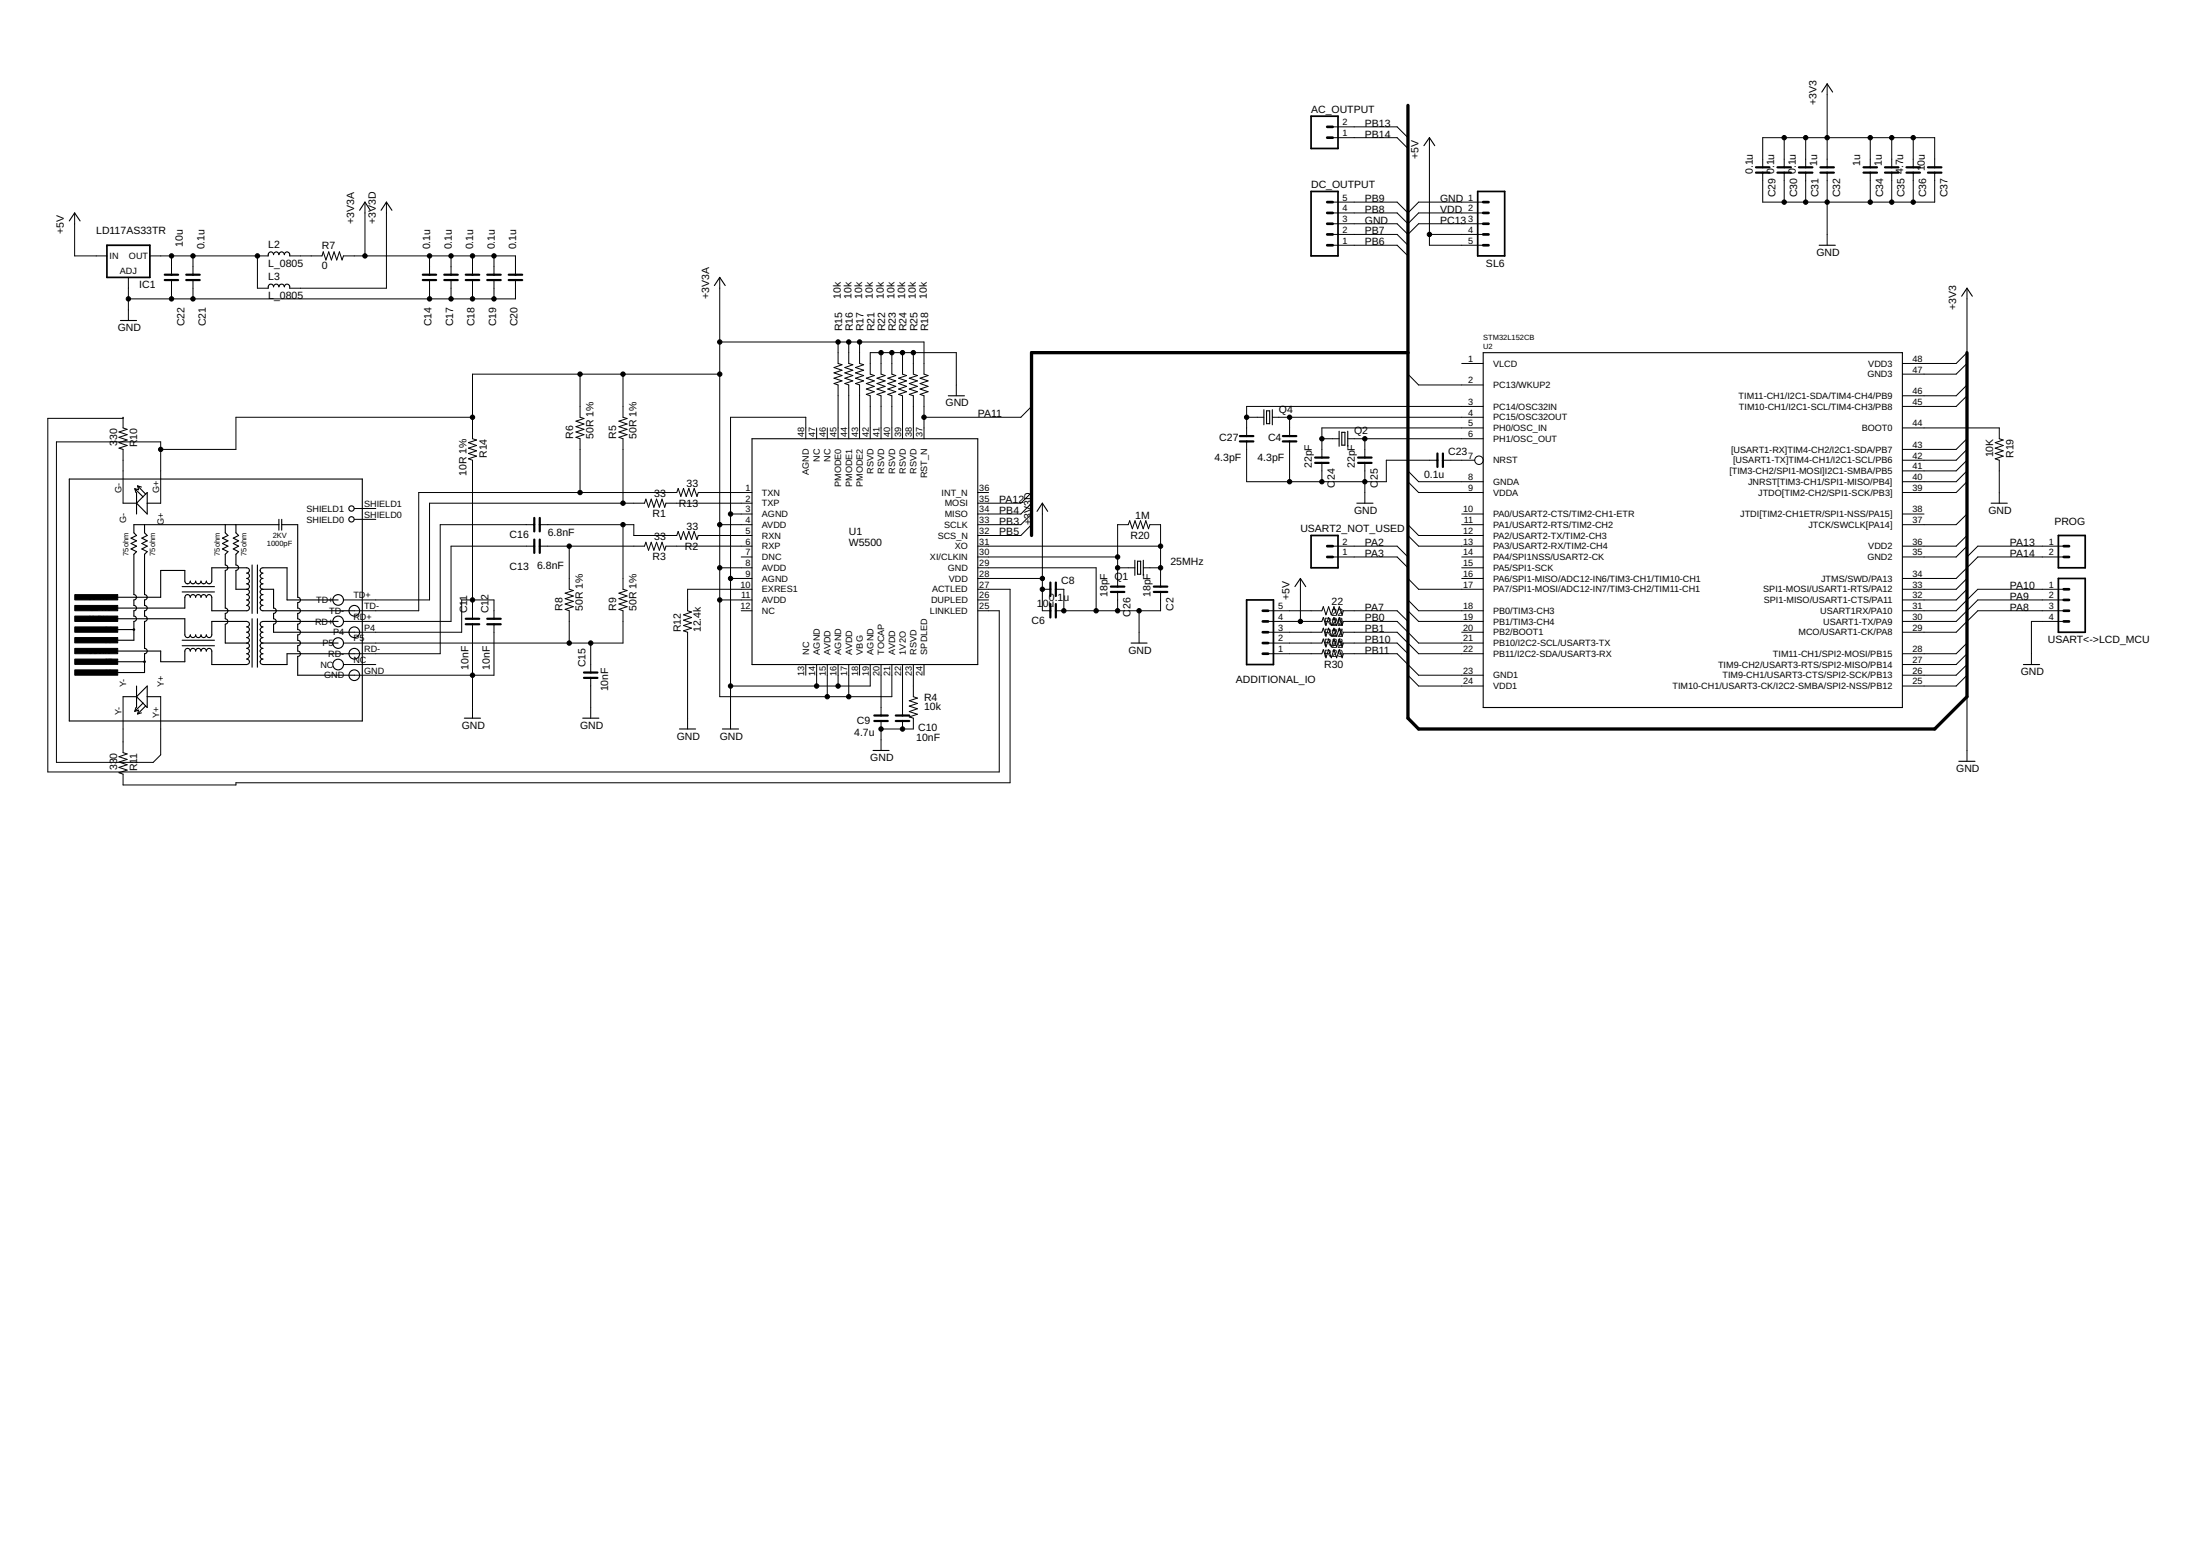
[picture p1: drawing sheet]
<svg xmlns="http://www.w3.org/2000/svg" width="297mm" height="210mm" viewBox="0 0 297 210" stroke-linecap="round" stroke-linejoin="round" font-family="sans-serif">
<g fill="none" stroke="#000" stroke-width=".14">
<path d="M179.9 18.6h8.7l1.5 1.4M179.9 17.1h8.7l1.5 1.5M193 18.6v14.5h7.3M240.9 18.6v4M243.8 18.6v4M246.7 11.3v11.3M252.5 18.6v4M255.4 18.6v4M258.3 18.6v4M10.1 28.7v5.8h4.3M17.3 37.4v5.9M20.2 34.5h16"/>
<path d="M23.2 34.5v2.6M23.2 37.8v2.5M26.1 34.5v2.6M26.1 37.8v2.5M34.8 34.5v4.4h1.4M39.1 34.5h4.4l.1-.5 .4 1.1 .4-1.1 .3 1.1 .4-1.1 .4 1.1 .3-1.1 .4 1.1 .2-.6h23.2v2.6M49.3 27.3v7.2M52.2 27.3v11.6h-13.1M58 34.5v2.6M58 37.8v2.5M60.9 34.5v2.6M60.9 37.8v2.5"/>
<path d="M63.8 34.5v2.6M63.8 37.8v2.5M66.7 34.5v2.6M66.7 37.8v2.5M69.6 37.8v2.5h-52.3M97.2 37.4v56.6h23.2v-4.3M179.9 33.1h8.7l1.5 1.4M179.9 31.6h8.7l1.5 1.5M179.9 30.2h8.7l1.5 1.4 1.4-1.4h8.8M179.9 28.7h8.7l1.5 1.5 1.4-1.5h8.8M179.9 27.3h8.7l1.5 1.4 1.4-1.4h8.8M193 31.6h7.3"/>
<path d="M238 22.6v-4h23.2v4M238 23.3v4h23.2v-4M240.9 23.3v4M243.8 23.3v4M246.7 23.3v9.8M252.5 23.3v4M255.4 23.3v4M258.3 23.3v4M265.6 38.9v8.7l-1.5 1.5h-7.2M16.6 56.5h-10.1v47.7h128.4v-21.8h-2.9M16.6 56.3v1.5l.6 .2-1.1 .3 1.1 .4-1.1 .3 1.1 .4-1.1 .4 1.1 .3-1.1 .4 .5 .2v7.2M63.8 56.3h-31.9v4.4h-10.2"/>
<path d="M78.3 50.5v5.8l.5 .2-1 .4 1 .3-1 .4 1 .4-1 .3 1 .4-1 .3 .5 .2v7.3M84.1 50.5v5.8l.6 .2-1.1 .4 1.1 .3-1.1 .4 1.1 .4-1.1 .3 1.1 .4-1.1 .3 .5 .2v8.7M97.2 46.2h27.6v4.3l.5 .2-1.1 .4 1.1 .3-1.1 .4 1.1 .4-1.1 .3 1.1 .4-1.1 .3 .6 .2v5.8M97.2 50.5h-33.4v8.7l.5 .2-1.1 .4 1.1 .3-1.1 .4 1.1 .4-1.1 .3 1.1 .4-1.1 .3 .6 .2v21.4M108.8 59.2v-2.9h-10.2v42.1M110.3 57.8v1.4M111.7 57.8v1.4M113.2 46.2v2.9l.5 .1-1.1 .4 1.1 .4-1.1 .3 1.1 .4-1.1 .4 1.1 .3-1.1 .4 .6 .2v7.2M114.6 46.2v2.9l.5 .1-1 .4 1 .4-1 .3 1 .4-1 .4 1 .3-1 .4 .5 .2v7.2M116.1 46.2v2.9l.5 .1-1.1 .4 1.1 .4-1.1 .3 1.1 .4-1.1 .4 1.1 .3-1.1 .4 .6 .2v7.2M119 47.6v2.9l.5 .2-1.1 .4 1.1 .3-1.1 .4 1.1 .4-1.1 .3 1.1 .4-1.1 .3 .6 .2v5.8M120.4 47.6v2.9l.5 .2-1 .4 1 .3-1 .4 1 .4-1 .3 1 .4-1 .3 .5 .2v5.8"/>
<path d="M121.9 47.6v2.9l.5 .2-1.1 .4 1.1 .3-1.1 .4 1.1 .4-1.1 .3 1.1 .4-1.1 .3 .6 .2v5.8M123.3 47.6v2.9l.6 .2-1.1 .4 1.1 .3-1.1 .4 1.1 .4-1.1 .3 1.1 .4-1.1 .3 .5 .2v5.8M129.1 53.4v-5.8h-11.6v2.9l.5 .2-1 .4 1 .3-1 .4 1 .4-1 .3 1 .4-1 .3 .5 .2v5.8M139.3 54.9l-1.5 1.4h-13M168.3 59.6v5.4h18.9v-2.9h6.9M168.3 56.3h2.3M171.8 56.3h28.5M174.1 56.3v2.6M174.1 59.6v5.4M178.5 59.2h2.3M182 59.2h18.3M184.3 59.2v2.6"/>
<path d="M190.1 50.5l1.4 1.5h8.8M197.4 49.1h2.9M200.3 57.8h-21.8v4M200.3 54.9h-32v4M256.9 57.8h13v1.4l.6 .2-1.1 .4 1.1 .3-1.1 .4 1.1 .4-1.1 .3 1.1 .4-1.1 .3 .5 .2v5.8M265.6 53.4l-1.5 1.5h-7.2M265.6 52l-1.5 1.4h-7.2M265.6 49.1l-1.5 1.4h-7.2M265.6 59.2l-1.5 1.5h-7.2M21.7 67.9v-8.3h-14.1v43.3h13.1l1-1v-7.9M47.8 70.1h2.9M47.8 68.6h2.9"/>
<path d="M72.1 70.8h-12.7v17.4h-11.6M72.1 73.7h-11.2v10.2h-14.5M72.9 70.8h12.7v1.5h5.8l.2-.6 .3 1.1 .4-1.1 .3 1.1 .4-1.1 .4 1.1 .3-1.1 .4 1.1 .2-.5h7.2M72.9 73.7h14.1l.2-.5 .4 1.1 .3-1.1 .4 1.1 .3-1.1 .4 1.1 .4-1.1 .3 1.1 .2-.6h11.6M76.9 73.7v5.8l.5 .2-1.1 .4 1.1 .4-1.1 .3 1.1 .4-1.1 .3 1.1 .4-1.1 .4 .6 .1v4.4M84.1 70.8v8.7l.6 .2-1.1 .4 1.1 .4-1.1 .3 1.1 .4-1.1 .3 1.1 .4-1.1 .4 .5 .1v4.4h-37.7M97.2 70.8h4.3M97.2 76.6h4.3M98.6 69.4h2.9M98.6 78.1h2.9M100.1 75.2h1.4M101.5 66.5h-7.2l-.2 .5-.4-1.1-.3 1.1-.4-1.1-.4 1.1-.3-1.1-.4 1.1-.3-1.1-.2 .6h-34.9v15.9h-8.7"/>
<path d="M101.5 67.9h-11.6l-.2 .6-.3-1.1-.4 1.1-.4-1.1-.3 1.1-.4-1.1-.3 1.1-.4-1.1-.2 .5h-29v13.1h-11.6M101.5 79.5h-8.7v2.9l.6 .2-1.1 .4 1.1 .4-1.1 .3 1.1 .4-1.1 .3 1.1 .4-1.1 .4 .5 .1v13.1M132 66.5h1.5M132 73.7h24.7M132 75.2h18.9M132 76.6h16v5.8M132 78.1h8.7M132 79.5h4.4v26.2h-104.5v.3h-15.3v-1.5l-.5-.2 1.1-.4-1.1-.3 1.1-.4-1.1-.3 1.1-.4-1.1-.3 1.1-.4-.6-.2v-7.6M139.3 66.5l-1.5 1.4h-5.8M139.3 67.9l-1.5 1.5h-5.8M139.3 69.4l-1.5 1.4h-5.8M139.3 70.8l-1.5 1.5h-5.8"/>
<path d="M140.7 79.5h1.1M140.7 67.9v14.5h1.1M142.6 79.5h1v2.9M150.9 79.2v-8.4h1.4l.2-.5 .4 1.1 .3-1.1 .4 1.1 .4-1.1 .3 1.1 .4-1.1 .4 1.1 .2-.6h1.4v8.4M150.9 76.6h2.3M150.9 79.9v2.5M154.4 76.6h2.3M156.7 79.9v2.5h-14.1M175.6 78.1v5.8M178.5 62.5v2.5M179.9 73.7h8.7l1.5 1.5M179.9 75.2h8.7l1.5 1.4"/>
<path d="M184.3 62.5v5.4M190.1 65l1.4 1.5h8.8M190.1 70.8l1.4 1.5h8.8M190.1 72.3l1.4 1.4h8.8M190.1 78.1l1.4 1.4h8.8M190.1 63.6l1.4 1.4h8.8M194.8 62.1h4.3M197.4 69.4h2.9M197.4 70.8h2.9M197.4 75.2h2.9M197.4 76.6h2.9M197.4 78.1h2.9"/>
<path d="M256.9 69.4h2.9M265.6 65l-1.5 1.5h-7.2M265.6 69.4l-1.5 1.4h-7.2M265.6 72.3l-1.5 1.4h-7.2M265.6 73.7l-1.5 1.5h-7.2M265.6 78.1l-1.5 1.4h-7.2M265.6 79.5l-1.5 1.5h-7.2M265.6 63.6l-1.5 1.4h-7.2M265.6 60.7l-1.5 1.4h-7.2M265.6 62.1l-1.5 1.5h-7.2M278.6 73.7h-11.6l-1.4 1.5M278.6 75.2h-11.6l-2.9 2.9h-7.2"/>
<path d="M278.6 79.5h-11.6l-2.9 2.9h-7.2M46.4 89.7h4.3M63.8 84.3v12.6M66.7 83.5v-2.5h-4.4v4.3h-14.5M66.7 84.3v6.8h-18.9M79.8 86.8v4M79.8 91.5v5.4M97.2 81h4.3M100.1 82.4h1.4M108.8 89.7v1.4M110.3 89.7v2.9M111.7 89.7v4.3"/>
<path d="M113.2 89.7v2.9M114.6 89.7v4.3M116.1 89.7v1.4M117.5 89.7v2.9h-18.9M119 89.7v6.9M119 97.3v4M121.9 89.7v6.9M121.9 97.3v1.1M123.3 89.7v4.3l.6 .2-1.1 .4 1.1 .4-1.1 .3 1.1 .4-1.1 .4 1.1 .3-1.1 .4 .5 .1v1.5h-4.3M124.8 89.7v1.4M132 81h1.5M153.8 82.4v4.4"/>
<path d="M171.2 82.4h7.3l.2-.5 .3 1.1 .4-1.1 .3 1.1 .4-1.1 .4 1.1 .3-1.1 .4 1.1 .2-.6h7.2l1.5 1.5M171.2 88.2h7.3l.2-.5 .3 1.1 .4-1.1 .3 1.1 .4-1.1 .4 1.1 .3-1.1 .4 1.1 .2-.6h7.2l2.9 2.9h8.8M171.2 85.3h7.3l.2-.5 .3 1.1 .4-1.1 .3 1.1 .4-1.1 .4 1.1 .3-1.1 .4 1.1 .2-.6h7.2l2.9 2.9h8.8M171.2 83.9h7.3l.2-.5 .3 1 .4-1 .3 1 .4-1 .4 1 .3-1 .4 1 .2-.5h7.2l2.9 2.9h8.8M171.2 86.8h7.3l.2-.5 .3 1 .4-1 .3 1 .4-1 .4 1 .3-1 .4 1 .2-.5h7.2l1.5 1.4M190.1 81l1.4 1.4h8.8M190.1 82.4l1.4 1.5h8.8M190.1 91.1l1.4 1.5h8.8M197.4 85.3h2.9M265.6 89.7l-1.5 1.4h-7.2M265.6 86.8l-1.5 1.4h-7.2M265.6 91.1l-1.5 1.5h-7.2"/>
<path d="M265.6 88.2l-1.5 1.5h-7.2M265.6 94v8.8M278.6 81h-11.6l-2.9 2.9h-7.2M278.6 82.4h-11.6l-2.9 2.9h-7.2M278.6 83.9h-4.3v5.8"/>
<circle cx="199.7" cy="62.1" r=".57"/>
</g>
<g fill="none" stroke="#000" stroke-width=".15">
<path d="M192.3 19.7l.7-1.1 .7 1.1M246 12.4l.7-1.1 .7 1.1M9.4 29.8l.7-1.1 .7 1.1M36.2 34.5a.38 .38 0 0 1 .3-.5 .38 .38 0 0 1 .4 .4 .36 .36 0 0 1 .4-.4 .36 .36 0 0 1 .4 .4 .37 .37 0 0 1 .3-.4 .37 .37 0 0 1 .4 .4 .38 .38 0 0 1 .5-.4 .38 .38 0 0 1 .2 .5M36.2 38.9a.38 .38 0 0 1 .3-.5 .38 .38 0 0 1 .4 .3 .36 .36 0 0 1 .4-.3 .36 .36 0 0 1 .4 .3 .37 .37 0 0 1 .3-.3 .37 .37 0 0 1 .4 .3 .38 .38 0 0 1 .5-.3 .38 .38 0 0 1 .2 .5M48.6 28.4l.7-1.1 .7 1.1M51.5 28.4l.7-1.1 .7 1.1M96.5 38.5l.7-1.1 .7 1.1M245.6 33.1h2.2M264.9 40l.7-1.1 .7 1.1M16.3 43.3h2.1M101.5 59.2h30.5v30.5h-30.5z"/>
<path d="M128 53.4h2.2M170.6 55.3v2M171 55.5h.4v1.7h-.4zM171.8 55.3v2M180.8 58.2v2M181.2 58.4h.4v1.7h-.4zM182 58.2v2M200.3 47.6h56.6v47.9h-56.6zM9.4 64.7h39.5v32.6h-39.5zM16.6 67.9h1.8M18.2 66l1.1 1.1M18.2 66l.2 .5"/>
<path d="M18.4 66.5v2.9M18.6 65.6l1.1 1.1M18.6 65.6l.5 .1M18.6 65.6l.1 .5-.5-.1M19.5 70.8v1.1l.4 .4-.7 .3 .7 .4-.7 .4 .7 .3-.7 .4 .7 .4-.4 .3v5.5a.36 .36 0 0 1 .4 .3 .36 .36 0 0 1-.4 .4v.7a.36 .36 0 0 1 .4 .4 .36 .36 0 0 1-.4 .3v.8a.36 .36 0 0 1 .4 .3 .36 .36 0 0 1-.4 .4v3.6a.36 .36 0 0 1 .4 .4 .36 .36 0 0 1-.4 .3v2.6h-4M19.9 66.5v2.9l-1.5-1.5zM19.9 67.9h1.8M24.6 79.9h4.4M24.6 79.2h4.4M30.4 70.8v1.1l.4 .4-.8 .3 .8 .4-.8 .4 .8 .3-.8 .4 .8 .4-.4 .3v1.5a.37 .37 0 0 1 .4 .3 .37 .37 0 0 1-.4 .4v5.1a.36 .36 0 0 1 .4 .3 .36 .36 0 0 1-.4 .4v.7a.37 .37 0 0 1 .4 .4 .37 .37 0 0 1-.4 .4v2.5h2.9M31.9 70.8v1.1l.3 .4-.7 .3 .7 .4-.7 .4 .7 .3-.7 .4 .7 .4-.3 .3v1.5a.37 .37 0 0 1 .3 .3 .37 .37 0 0 1-.3 .4v2.5h1.4M33.3 79.5a.36 .36 0 0 1 .4 .4 .36 .36 0 0 1-.4 .4 .36 .36 0 0 1 .4 .3 .36 .36 0 0 1-.4 .4 .37 .37 0 0 1 .4 .4 .37 .37 0 0 1-.4 .3 .36 .36 0 0 1 .4 .4 .36 .36 0 0 1-.4 .3h-4.7v-1.8a.37 .37 0 0 0-.4-.3 .37 .37 0 0 0-.3 .3 .36 .36 0 0 0-.4-.3 .36 .36 0 0 0-.4 .3 .36 .36 0 0 0-.3-.3 .36 .36 0 0 0-.4 .3 .36 .36 0 0 0-.3-.3 .36 .36 0 0 0-.4 .3 .37 .37 0 0 0-.4-.3 .37 .37 0 0 0-.3 .3v1.5h-9.5"/>
<path d="M33.3 79.5a.37 .37 0 0 0 .4-.3 .37 .37 0 0 0-.4-.4 .36 .36 0 0 0 .4-.4 .36 .36 0 0 0-.4-.3 .36 .36 0 0 0 .4-.4 .36 .36 0 0 0-.4-.3 .36 .36 0 0 0 .4-.4 .36 .36 0 0 0-.4-.4h-4.7v1.8a.37 .37 0 0 1-.4 .4 .37 .37 0 0 1-.3-.4 .36 .36 0 0 1-.4 .4 .36 .36 0 0 1-.4-.4 .36 .36 0 0 1-.3 .4 .36 .36 0 0 1-.4-.4 .36 .36 0 0 1-.3 .4 .36 .36 0 0 1-.4-.4 .37 .37 0 0 1-.4 .4 .37 .37 0 0 1-.3-.4v-1.4h-3.3v3.6h-6.2M34 76.3v6.5M34.8 76.3v6.5M35.5 79.5a.37 .37 0 0 1-.4-.3 .37 .37 0 0 1 .4-.4 .36 .36 0 0 1-.4-.4 .36 .36 0 0 1 .4-.3 .36 .36 0 0 1-.4-.4 .36 .36 0 0 1 .4-.3 .36 .36 0 0 1-.4-.4 .36 .36 0 0 1 .4-.4h3.3v4.4h6.9M35.5 79.5a.36 .36 0 0 0-.4 .4 .36 .36 0 0 0 .4 .4 .36 .36 0 0 0-.4 .3 .36 .36 0 0 0 .4 .4 .37 .37 0 0 0-.4 .4 .37 .37 0 0 0 .4 .3 .36 .36 0 0 0-.4 .4 .36 .36 0 0 0 .4 .3h12.3M35.5 79.5h1.4v2.6a.36 .36 0 0 1 .4 .3 .36 .36 0 0 1-.4 .4v.7a.37 .37 0 0 1 .4 .4 .37 .37 0 0 1-.4 .4v1h10.9M37.7 70.8h-19.6v1.1l.3 .4-.7 .3 .7 .4-.7 .4 .7 .3-.7 .4 .7 .4-.3 .3v5.5a.36 .36 0 0 1 .3 .3 .36 .36 0 0 1-.3 .4v.7a.36 .36 0 0 1 .3 .4 .36 .36 0 0 1-.3 .3v.8a.36 .36 0 0 1 .3 .3 .36 .36 0 0 1-.3 .4v2.5h-2.6M37.7 70.1v1.5M38 70.8h2.2v9.8a.36 .36 0 0 1 .4 .4 .36 .36 0 0 1-.4 .3v.8a.36 .36 0 0 1 .4 .3 .36 .36 0 0 1-.4 .4v.7a.37 .37 0 0 1 .4 .4 .37 .37 0 0 1-.4 .4v.7a.36 .36 0 0 1 .4 .3 .36 .36 0 0 1-.4 .4v.7a.37 .37 0 0 1 .4 .4 .37 .37 0 0 1-.4 .4v.7a.36 .36 0 0 1 .4 .3 .36 .36 0 0 1-.4 .4v2.5h7.6M38 70.1v1.5M140 69l.7-1.1 .8 1.1M153.2 75.6v2.1"/>
<path d="M153.6 75.8h.4v1.7h-.4zM154.4 75.6v2.1M174.8 79.2l.8-1.1 .7 1.1M183.2 67.9h2.2M268.8 67.9h2.2M15.5 83.5h9.5v2.2a.37 .37 0 0 0 .3 .4 .37 .37 0 0 0 .4-.4 .36 .36 0 0 0 .4 .4 .36 .36 0 0 0 .3-.4 .36 .36 0 0 0 .4 .4 .36 .36 0 0 0 .3-.4 .36 .36 0 0 0 .4 .4 .36 .36 0 0 0 .4-.4 .37 .37 0 0 0 .3 .4 .37 .37 0 0 0 .4-.4v-1.8h4.7a.37 .37 0 0 1 .4 .4 .37 .37 0 0 1-.4 .3 .36 .36 0 0 1 .4 .4 .36 .36 0 0 1-.4 .3 .36 .36 0 0 1 .4 .4 .36 .36 0 0 1-.4 .4 .37 .37 0 0 1 .4 .3 .37 .37 0 0 1-.4 .4M15.5 89.3h4M15.5 85h2.6M16.6 94h1.8M18.2 96l.5-.1-.1 .5M18.4 95.5l-.2 .5M18.4 94l1.5-1.4v2.9l-.2-.2"/>
<path d="M18.4 94l.9 .9M18.4 92.6v2.9M19.1 96.2l-.5 .2M19.3 94.9l.4 .4M19.3 94.9l-1.1 1.1M19.7 95.3l-1.1 1.1M19.9 94h1.8M24.6 86.4h4.4M24.6 87.2h4.4M33.3 86.8a.36 .36 0 0 1 .4 .4 .36 .36 0 0 1-.4 .3 .36 .36 0 0 1 .4 .4 .36 .36 0 0 1-.4 .3 .36 .36 0 0 1 .4 .4 .36 .36 0 0 1-.4 .4 .37 .37 0 0 1 .4 .3 .37 .37 0 0 1-.4 .4h-4.7v-1.8a.37 .37 0 0 0-.4-.4 .37 .37 0 0 0-.3 .4 .36 .36 0 0 0-.4-.4 .36 .36 0 0 0-.4 .4 .36 .36 0 0 0-.3-.4 .36 .36 0 0 0-.4 .4 .36 .36 0 0 0-.3-.4 .36 .36 0 0 0-.4 .4 .37 .37 0 0 0-.4-.4 .37 .37 0 0 0-.3 .4v1.4h-3.3v-1.4h-6.2M34 83.5v6.6M34.8 83.5v6.6"/>
<path d="M35.5 86.8a.36 .36 0 0 0-.4 .4 .36 .36 0 0 0 .4 .3 .36 .36 0 0 0-.4 .4 .36 .36 0 0 0 .4 .3 .36 .36 0 0 0-.4 .4 .36 .36 0 0 0 .4 .4 .37 .37 0 0 0-.4 .3 .37 .37 0 0 0 .4 .4h3.3v-1.5h9M35.5 86.8h10.2M45.7 83.9h-10.2a.37 .37 0 0 0-.4 .4 .37 .37 0 0 0 .4 .3 .36 .36 0 0 0-.4 .4 .36 .36 0 0 0 .4 .3 .36 .36 0 0 0-.4 .4 .36 .36 0 0 0 .4 .4 .37 .37 0 0 0-.4 .3 .37 .37 0 0 0 .4 .4M62.7 96.9h2.2M78.7 96.9h2.2M91.7 98.4h2.2M97.5 98.4h2.2M152.7 86.8h2.2M273.2 89.7h2.2M117.9 101.3h2.1M264.5 102.8h2.2"/>
<circle cx="47.5" cy="70.1" r=".36"/>
<circle cx="47.5" cy="68.6" r=".36"/>
<circle cx="18.1" cy="85" r=".11"/>
<circle cx="19.5" cy="89.3" r=".11"/>
<circle cx="45.7" cy="89.7" r=".72"/>
<circle cx="45.7" cy="86.8" r=".72"/>
<circle cx="45.7" cy="81" r=".72"/>
<circle cx="45.7" cy="83.9" r=".72"/>
<circle cx="47.8" cy="91.1" r=".72"/>
<circle cx="47.8" cy="88.2" r=".72"/>
<circle cx="47.8" cy="85.3" r=".72"/>
<circle cx="47.8" cy="82.4" r=".72"/>
</g>
<path d="M177 15.7h3.7v4.3h-3.7zM14.4 33.1h5.8v4.3h-5.8zM177 25.8h3.7v8.7h-3.7zM199.5 25.8h3.7v8.7h-3.7zM177 72.3h3.7v4.3h-3.7zM277.9 72.3h3.6v4.3h-3.6zM277.9 78.1h3.6v7.2h-3.6zM168.3 81h3.6v8.7h-3.6z" fill="none" stroke="#000" stroke-width=".23"/>
<g fill="none" stroke="#000" stroke-width=".3">
<path d="M22.2 37.8h1.8M22.2 37.1h1.8M25.1 37.8h1.9M25.1 37.1h1.9M57.1 37.8h1.8M57.1 37.1h1.8M60 37.8h1.8M60 37.1h1.8M62.9 37.8h1.8M62.9 37.1h1.8M65.8 37.8h1.8M65.8 37.1h1.8"/>
<path d="M68.7 37.8h1.8M68.7 37.1h1.8M237.1 23.3h1.8M237.1 22.6h1.8M240 23.3h1.8M240 22.6h1.8M242.9 23.3h1.8M242.9 22.6h1.8M245.8 23.3h1.8M245.8 22.6h1.8M251.6 23.3h1.8M251.6 22.6h1.8"/>
<path d="M254.5 23.3h1.8M254.5 22.6h1.8M257.4 23.3h1.8M257.4 22.6h1.8M260.3 23.3h1.8M260.3 22.6h1.8M167.4 58.9h1.8M167.4 59.6h1.8M173.2 58.9h1.8M173.2 59.6h1.8M72.1 69.9v1.8M72.1 72.8v1.8"/>
<path d="M72.9 69.9v1.8M72.9 72.8v1.8M141.8 78.6v1.9M142.6 78.6v1.9M150 79.9h1.8M150 79.2h1.8M155.8 79.9h1.8M155.8 79.2h1.8M177.6 62.5h1.8M177.6 61.8h1.8M183.4 62.5h1.8M183.4 61.8h1.8"/>
<path d="M194.1 61.2v1.8M194.8 61.2v1.8M62.9 83.5h1.8M62.9 84.3h1.8M65.8 83.5h1.8M65.8 84.3h1.8M78.8 90.8h1.9M78.8 91.5h1.9M118 97.3h1.9M118 96.6h1.9M120.9 97.3h1.9M120.9 96.6h1.9"/>
<path d="M141.8 81.5v1.9M142.6 81.5v1.9"/>
</g>
<g fill="none" stroke="#000" stroke-width=".36">
<path d="M179.2 17.1h.7M179.2 18.6h.7M179.2 30.2h.7M179.2 31.6h.7M179.2 33.1h.7M179.2 27.3h.7M179.2 28.7h.7M200.3 30.2h.7M200.3 31.6h.7M200.3 33.1h.7M200.3 27.3h.7M200.3 28.7h.7"/>
<path d="M179.2 75.2h.7M179.2 73.7h.7M278.6 75.2h.8M278.6 73.7h.8M278.6 79.5h.8M170.5 82.4h.7M170.5 83.9h.7M170.5 85.3h.7M170.5 86.8h.7M170.5 88.2h.7M278.6 82.4h.8M278.6 81h.8"/>
<path d="M278.6 83.9h.8"/>
</g>
<path d="M190.1 14.2v82.7l1.4 1.5h69.7l4.4-4.4v-46.4M190.1 47.6h-50.8v24.7" fill="none" stroke="#000" stroke-width=".44"/>
<path d="M10.1 90.4h5.8v.7h-5.8zM10.1 89h5.8v.7h-5.8zM10.1 87.5h5.8v.7h-5.8zM10.1 86.1h5.8v.7h-5.8zM10.1 84.6h5.8v.7h-5.8zM10.1 83.2h5.8v.7h-5.8zM10.1 81.7h5.8v.7h-5.8zM10.1 80.3h5.8v.7h-5.8z" fill="#000" stroke="#000" stroke-width=".14"/>
<g fill="#000" stroke="#000" stroke-width=".14">
<circle cx="240.9" cy="18.6" r=".3"/>
<circle cx="243.8" cy="18.6" r=".3"/>
<circle cx="246.7" cy="18.6" r=".3"/>
<circle cx="252.5" cy="18.6" r=".3"/>
<circle cx="255.4" cy="18.6" r=".3"/>
<circle cx="258.3" cy="18.6" r=".3"/>
<circle cx="23.2" cy="34.5" r=".3"/>
<circle cx="26.1" cy="34.5" r=".3"/>
<circle cx="34.8" cy="34.5" r=".3"/>
<circle cx="49.3" cy="34.5" r=".3"/>
<circle cx="58" cy="34.5" r=".3"/>
<circle cx="60.9" cy="34.5" r=".3"/>
<circle cx="63.8" cy="34.5" r=".3"/>
<circle cx="66.7" cy="34.5" r=".3"/>
<circle cx="193" cy="31.6" r=".3"/>
<circle cx="240.9" cy="27.3" r=".3"/>
<circle cx="243.8" cy="27.3" r=".3"/>
<circle cx="246.7" cy="27.3" r=".3"/>
<circle cx="252.5" cy="27.3" r=".3"/>
<circle cx="255.4" cy="27.3" r=".3"/>
<circle cx="258.3" cy="27.3" r=".3"/>
<circle cx="17.3" cy="40.3" r=".3"/>
<circle cx="23.2" cy="40.3" r=".3"/>
<circle cx="26.1" cy="40.3" r=".3"/>
<circle cx="58" cy="40.3" r=".3"/>
<circle cx="60.9" cy="40.3" r=".3"/>
<circle cx="63.8" cy="40.3" r=".3"/>
<circle cx="63.8" cy="56.3" r=".3"/>
<circle cx="66.7" cy="40.3" r=".3"/>
<circle cx="78.3" cy="50.5" r=".3"/>
<circle cx="84.1" cy="50.5" r=".3"/>
<circle cx="97.2" cy="46.2" r=".3"/>
<circle cx="97.2" cy="50.5" r=".3"/>
<circle cx="113.2" cy="46.2" r=".3"/>
<circle cx="114.6" cy="46.2" r=".3"/>
<circle cx="116.1" cy="46.2" r=".3"/>
<circle cx="119" cy="47.6" r=".3"/>
<circle cx="120.4" cy="47.6" r=".3"/>
<circle cx="121.9" cy="47.6" r=".3"/>
<circle cx="123.3" cy="47.6" r=".3"/>
<circle cx="124.8" cy="56.3" r=".3"/>
<circle cx="168.3" cy="56.3" r=".3"/>
<circle cx="174.1" cy="56.3" r=".3"/>
<circle cx="178.5" cy="59.2" r=".3"/>
<circle cx="184.3" cy="59.2" r=".3"/>
<circle cx="21.7" cy="60.7" r=".3"/>
<circle cx="76.9" cy="73.7" r=".3"/>
<circle cx="78.3" cy="66.5" r=".3"/>
<circle cx="84.1" cy="70.8" r=".3"/>
<circle cx="84.1" cy="67.9" r=".3"/>
<circle cx="97.2" cy="76.6" r=".3"/>
<circle cx="97.2" cy="70.8" r=".3"/>
<circle cx="98.6" cy="69.4" r=".3"/>
<circle cx="98.6" cy="78.1" r=".3"/>
<circle cx="140.7" cy="78.1" r=".3"/>
<circle cx="140.7" cy="79.5" r=".3"/>
<circle cx="150.9" cy="75.2" r=".3"/>
<circle cx="150.9" cy="76.6" r=".3"/>
<circle cx="156.7" cy="73.7" r=".3"/>
<circle cx="156.7" cy="76.6" r=".3"/>
<circle cx="174.1" cy="65" r=".3"/>
<circle cx="178.5" cy="65" r=".3"/>
<circle cx="184.3" cy="65" r=".3"/>
<circle cx="63.8" cy="81" r=".3"/>
<circle cx="63.8" cy="91.1" r=".3"/>
<circle cx="76.9" cy="86.8" r=".3"/>
<circle cx="79.8" cy="86.8" r=".3"/>
<circle cx="97.2" cy="81" r=".3"/>
<circle cx="98.6" cy="92.6" r=".3"/>
<circle cx="110.3" cy="92.6" r=".3"/>
<circle cx="111.7" cy="94" r=".3"/>
<circle cx="113.2" cy="92.6" r=".3"/>
<circle cx="114.6" cy="94" r=".3"/>
<circle cx="119" cy="98.4" r=".3"/>
<circle cx="121.9" cy="98.4" r=".3"/>
<circle cx="143.6" cy="82.4" r=".3"/>
<circle cx="148" cy="82.4" r=".3"/>
<circle cx="150.9" cy="82.4" r=".3"/>
<circle cx="153.8" cy="82.4" r=".3"/>
<circle cx="175.6" cy="83.9" r=".3"/>
</g>
<g font-size="1.4">
<text x="177" y="15.2">AC_OUTPUT</text>
<text x="184.3" y="17.1">PB13</text>
<text x="245.3" y="14.2" transform="rotate(-90 245.3 14.2)">+3V3</text>
<text x="184.3" y="18.6">PB14</text>
<text x="191.5" y="21.5" transform="rotate(-90 191.5 21.5)">+5V</text>
<text x="236.7" y="23.5" transform="rotate(-90 236.7 23.5)">0.1u</text>
<text x="239.6" y="23.5" transform="rotate(-90 239.6 23.5)">0.1u</text>
<text x="242.5" y="23.5" transform="rotate(-90 242.5 23.5)">0.1u</text>
<text x="245.4" y="22.3" transform="rotate(-90 245.4 22.3)">1u</text>
<text x="251.2" y="22.3" transform="rotate(-90 251.2 22.3)">1u</text>
<text x="254.1" y="22.3" transform="rotate(-90 254.1 22.3)">1u</text>
<text x="257" y="23.5" transform="rotate(-90 257 23.5)">4.7u</text>
<text x="259.9" y="23.1" transform="rotate(-90 259.9 23.1)">10u</text>
<text x="177" y="25.4">DC_OUTPUT</text>
<text x="184.3" y="28.7">PB8</text>
<text x="184.3" y="27.3">PB9</text>
<text x="194.4" y="27.3">GND</text>
<text x="194.4" y="28.7">VDD</text>
<text x="239.7" y="26.6" transform="rotate(-90 239.7 26.6)">C29</text>
<text x="242.6" y="26.6" transform="rotate(-90 242.6 26.6)">C30</text>
<text x="245.5" y="26.6" transform="rotate(-90 245.5 26.6)">C31</text>
<text x="248.4" y="26.6" transform="rotate(-90 248.4 26.6)">C32</text>
<text x="254.3" y="26.6" transform="rotate(-90 254.3 26.6)">C34</text>
<text x="257.2" y="26.6" transform="rotate(-90 257.2 26.6)">C35</text>
<text x="260.1" y="26.6" transform="rotate(-90 260.1 26.6)">C36</text>
<text x="263" y="26.6" transform="rotate(-90 263 26.6)">C37</text>
<text x="8.6" y="31.6" transform="rotate(-90 8.6 31.6)">+5V</text>
<text x="13" y="31.6">LD117AS33TR</text>
<text x="24.7" y="33.3" transform="rotate(-90 24.7 33.3)">10u</text>
<text x="27.6" y="33.7" transform="rotate(-90 27.6 33.7)">0.1u</text>
<text x="36.2" y="36">L_0805</text>
<text x="36.2" y="33.5">L2</text>
<text x="43.5" y="33.6">R7</text>
<text x="47.8" y="30.2" transform="rotate(-90 47.8 30.2)">+3V3A</text>
<text x="50.7" y="30.2" transform="rotate(-90 50.7 30.2)">+3V3D</text>
<text x="58.1" y="33.7" transform="rotate(-90 58.1 33.7)">0.1u</text>
<text x="61" y="33.7" transform="rotate(-90 61 33.7)">0.1u</text>
<text x="63.9" y="33.7" transform="rotate(-90 63.9 33.7)">0.1u</text>
<text x="66.8" y="33.7" transform="rotate(-90 66.8 33.7)">0.1u</text>
<text x="69.7" y="33.7" transform="rotate(-90 69.7 33.7)">0.1u</text>
<text x="184.3" y="30.2">GND</text>
<text x="184.3" y="33.1">PB6</text>
<text x="184.3" y="31.6">PB7</text>
<text x="194.4" y="30.2">PC13</text>
<text x="200.6" y="36">SL6</text>
<text x="245.3" y="34.5">GND</text>
<text x="18.8" y="38.9">IC1</text>
<text x="36.2" y="40.4">L_0805</text>
<text x="36.2" y="37.8">L3</text>
<text x="43.5" y="36.4">0</text>
<text x="95.7" y="40.4" transform="rotate(-90 95.7 40.4)">+3V3A</text>
<text x="113.5" y="40.4" transform="rotate(-90 113.5 40.4)">10k</text>
<text x="115" y="40.4" transform="rotate(-90 115 40.4)">10k</text>
<text x="116.4" y="40.4" transform="rotate(-90 116.4 40.4)">10k</text>
<text x="117.9" y="40.4" transform="rotate(-90 117.9 40.4)">10k</text>
<text x="119.3" y="40.4" transform="rotate(-90 119.3 40.4)">10k</text>
<text x="120.8" y="40.4" transform="rotate(-90 120.8 40.4)">10k</text>
<text x="122.2" y="40.4" transform="rotate(-90 122.2 40.4)">10k</text>
<text x="123.7" y="40.4" transform="rotate(-90 123.7 40.4)">10k</text>
<text x="125.1" y="40.4" transform="rotate(-90 125.1 40.4)">10k</text>
<text x="264.1" y="41.8" transform="rotate(-90 264.1 41.8)">+3V3</text>
<text x="15.9" y="44.7">GND</text>
<text x="24.9" y="44" transform="rotate(-90 24.9 44)">C22</text>
<text x="27.8" y="44" transform="rotate(-90 27.8 44)">C21</text>
<text x="58.3" y="44" transform="rotate(-90 58.3 44)">C14</text>
<text x="61.2" y="44" transform="rotate(-90 61.2 44)">C17</text>
<text x="64.1" y="44" transform="rotate(-90 64.1 44)">C18</text>
<text x="67" y="44" transform="rotate(-90 67 44)">C19</text>
<text x="69.9" y="44" transform="rotate(-90 69.9 44)">C20</text>
<text x="113.7" y="44.7" transform="rotate(-90 113.7 44.7)">R15</text>
<text x="115.1" y="44.7" transform="rotate(-90 115.1 44.7)">R16</text>
<text x="116.6" y="44.7" transform="rotate(-90 116.6 44.7)">R17</text>
<text x="118.1" y="44.7" transform="rotate(-90 118.1 44.7)">R21</text>
<text x="119.5" y="44.7" transform="rotate(-90 119.5 44.7)">R22</text>
<text x="121" y="44.7" transform="rotate(-90 121 44.7)">R23</text>
<text x="122.4" y="44.7" transform="rotate(-90 122.4 44.7)">R24</text>
<text x="123.9" y="44.7" transform="rotate(-90 123.9 44.7)">R25</text>
<text x="125.3" y="44.7" transform="rotate(-90 125.3 44.7)">R18</text>
<text x="15.8" y="59.4" transform="rotate(-90 15.8 59.4)">30</text>
<text x="18.5" y="59.3" transform="rotate(-90 18.5 59.3)">10</text>
<text x="77.4" y="59.2" transform="rotate(-90 77.4 59.2)">R6</text>
<text x="80.1" y="59.2" transform="rotate(-90 80.1 59.2)">50R 1%</text>
<text x="83.2" y="59.2" transform="rotate(-90 83.2 59.2)">R5</text>
<text x="85.9" y="59.2" transform="rotate(-90 85.9 59.2)">50R 1%</text>
<text x="127.7" y="54.9">GND</text>
<text x="132" y="56.3">PA11</text>
<text x="164.6" y="59.5">C27</text>
<text x="171.2" y="59.5">C4</text>
<text x="172.7" y="55.7">Q4</text>
<text x="182.8" y="58.6">Q2</text>
<text x="15.8" y="60.1" transform="rotate(-90 15.8 60.1)">3</text>
<text x="18.5" y="60.4" transform="rotate(-90 18.5 60.4)">R</text>
<text x="63" y="64.3" transform="rotate(-90 63 64.3)">10R 1%</text>
<text x="65.7" y="61.8" transform="rotate(-90 65.7 61.8)">R14</text>
<text x="92.7" y="65.7">33</text>
<text x="164" y="62.2">4.3pF</text>
<text x="169.8" y="62.2">4.3pF</text>
<text x="177.1" y="63.2" transform="rotate(-90 177.1 63.2)">22pF</text>
<text x="180.2" y="65.8" transform="rotate(-90 180.2 65.8)">C</text>
<text x="180.2" y="64.8" transform="rotate(-90 180.2 64.8)">24</text>
<text x="182.9" y="63.2" transform="rotate(-90 182.9 63.2)">22pF</text>
<text x="186" y="65.8" transform="rotate(-90 186 65.8)">C</text>
<text x="186" y="64.8" transform="rotate(-90 186 64.8)">25</text>
<text x="192.3" y="64.5">0.1u</text>
<text x="195.5" y="61.4">C23</text>
<text x="269.1" y="61.7" transform="rotate(-90 269.1 61.7)">10K</text>
<text x="271.9" y="61.8" transform="rotate(-90 271.9 61.8)">R19</text>
<text x="88.1" y="69.9">R1</text>
<text x="88.3" y="67.1">33</text>
<text x="91.7" y="68.4">R13</text>
<text x="92.7" y="71.5">33</text>
<text x="134.9" y="70.8">PB3</text>
<text x="134.9" y="69.4">PB4</text>
<text x="134.9" y="67.9">PA12</text>
<text x="139.3" y="70.8" transform="rotate(-90 139.3 70.8)">+3V3D</text>
<text x="153.3" y="70">1M</text>
<text x="175.6" y="71.8">USART2_NOT_USED</text>
<text x="182.8" y="69.4">GND</text>
<text x="268.5" y="69.4">GND</text>
<text x="277.4" y="70.8">PROG</text>
<text x="68.8" y="72.6">C16</text>
<text x="68.8" y="76.9">C13</text>
<text x="72.5" y="76.7">6.8nF</text>
<text x="74" y="72.4">6.8nF</text>
<text x="88.1" y="75.7">R3</text>
<text x="88.3" y="72.9">33</text>
<text x="92.5" y="74.2">R2</text>
<text x="114.6" y="73.7">W5500</text>
<text x="114.6" y="72.3">U1</text>
<text x="134.9" y="72.3">PB5</text>
<text x="152.6" y="72.8">R20</text>
<text x="158" y="76.2">25MHz</text>
<text x="184.3" y="73.7">PA2</text>
<text x="184.3" y="75.2">PA3</text>
<text x="271.4" y="73.7">PA13</text>
<text x="271.4" y="75.2">PA14</text>
<text x="63.1" y="82.8" transform="rotate(-90 63.1 82.8)">C11</text>
<text x="66" y="82.8" transform="rotate(-90 66 82.8)">C12</text>
<text x="76" y="82.4" transform="rotate(-90 76 82.4)">R8</text>
<text x="78.7" y="82.4" transform="rotate(-90 78.7 82.4)">50R 1%</text>
<text x="83.2" y="82.4" transform="rotate(-90 83.2 82.4)">R9</text>
<text x="85.9" y="82.4" transform="rotate(-90 85.9 82.4)">50R 1%</text>
<text x="140" y="81.9">1</text>
<text x="140.8" y="81.9">0u</text>
<text x="141.6" y="81.1">0.1u</text>
<text x="143.3" y="78.8">C8</text>
<text x="149.6" y="80.6" transform="rotate(-90 149.6 80.6)">18pF</text>
<text x="150.5" y="78.2">Q1</text>
<text x="152.6" y="83.2" transform="rotate(-90 152.6 83.2)">C</text>
<text x="152.6" y="82.2" transform="rotate(-90 152.6 82.2)">26</text>
<text x="155.4" y="80.6" transform="rotate(-90 155.4 80.6)">18pF</text>
<text x="158.4" y="82.4" transform="rotate(-90 158.4 82.4)">C2</text>
<text x="174.1" y="81" transform="rotate(-90 174.1 81)">+5V</text>
<text x="179.8" y="81.6">22</text>
<text x="179.8" y="83.1">22</text>
<text x="184.3" y="83.9">PB0</text>
<text x="184.3" y="82.4">PA7</text>
<text x="271.4" y="82.4">PA8</text>
<text x="271.4" y="81">PA9</text>
<text x="271.4" y="79.5">PA10</text>
<text x="91.9" y="85.3" transform="rotate(-90 91.9 85.3)">R12</text>
<text x="94.6" y="85.3" transform="rotate(-90 94.6 85.3)">12.4k</text>
<text x="139.3" y="84.2">C6</text>
<text x="152.3" y="88.2">GND</text>
<text x="178.8" y="84.4">R26</text>
<text x="178.8" y="85.8">R27</text>
<text x="178.8" y="87.3">R28</text>
<text x="178.8" y="88.7">R29</text>
<text x="179.8" y="84.4">22</text>
<text x="179.8" y="85.8">22</text>
<text x="179.8" y="87.3">22</text>
<text x="184.3" y="88.2">PB11</text>
<text x="184.3" y="86.8">PB10</text>
<text x="184.3" y="85.3">PB1</text>
<text x="276.5" y="86.8">USART&lt;-&gt;LCD_MCU</text>
<text x="63.3" y="90.4" transform="rotate(-90 63.3 90.4)">10nF</text>
<text x="66.2" y="90.4" transform="rotate(-90 66.2 90.4)">10nF</text>
<text x="79" y="90.1" transform="rotate(-90 79 90.1)">C15</text>
<text x="82.1" y="93.3" transform="rotate(-90 82.1 93.3)">10nF</text>
<text x="124.8" y="95.9">10k</text>
<text x="124.8" y="94.6">R4</text>
<text x="166.9" y="92.2">ADDITIONAL_IO</text>
<text x="178.8" y="90.2">R30</text>
<text x="272.8" y="91.1">GND</text>
<text x="62.3" y="98.4">GND</text>
<text x="78.3" y="98.4">GND</text>
<text x="91.4" y="99.9">GND</text>
<text x="97.2" y="99.9">GND</text>
<text x="115.3" y="99.3">4.7u</text>
<text x="115.7" y="97.7">C9</text>
<text x="123.7" y="100">10nF</text>
<text x="124" y="98.7">C10</text>
<text x="15.8" y="104" transform="rotate(-90 15.8 104)">330</text>
<text x="18.5" y="104.1" transform="rotate(-90 18.5 104.1)">R11</text>
<text x="117.5" y="102.8">GND</text>
<text x="264.1" y="104.2">GND</text>
</g>
<g font-size="1.2">
<text x="181.3" y="16.9">2</text>
<text x="181.3" y="18.4">1</text>
<text x="181.3" y="30">3</text>
<text x="181.3" y="28.5">4</text>
<text x="181.3" y="27.1">5</text>
<text x="198.2" y="27.1">1</text>
<text x="198.2" y="28.5">2</text>
<text x="198.2" y="30">3</text>
<text x="14.8" y="34.9">IN</text>
<text x="17.4" y="34.9">OUT</text>
<text x="181.3" y="32.9">1</text>
<text x="181.3" y="31.4">2</text>
<text x="198.2" y="31.4">4</text>
<text x="198.2" y="32.9">5</text>
<text x="16.2" y="37">ADJ</text>
<text x="198.2" y="51.8">2</text>
<text x="198.2" y="48.9">1</text>
<text x="201.6" y="52.4">PC13/WKUP2</text>
<text x="201.6" y="49.5">VLCD</text>
<text x="234.7" y="53.8">TIM11-CH1/I2C1-SDA/TIM4-CH4/PB9</text>
<text x="252.1" y="50.9">GND3</text>
<text x="252.3" y="49.5">VDD3</text>
<text x="258.2" y="53.2">46</text>
<text x="258.2" y="50.3">47</text>
<text x="258.2" y="48.9">48</text>
<text x="108.6" y="59" transform="rotate(-90 108.6 59)">48</text>
<text x="110" y="59" transform="rotate(-90 110 59)">47</text>
<text x="111.5" y="59" transform="rotate(-90 111.5 59)">46</text>
<text x="112.9" y="59" transform="rotate(-90 112.9 59)">45</text>
<text x="114.4" y="59" transform="rotate(-90 114.4 59)">44</text>
<text x="115.9" y="59" transform="rotate(-90 115.9 59)">43</text>
<text x="117.3" y="59" transform="rotate(-90 117.3 59)">42</text>
<text x="118.8" y="59" transform="rotate(-90 118.8 59)">41</text>
<text x="120.2" y="59" transform="rotate(-90 120.2 59)">40</text>
<text x="121.7" y="59" transform="rotate(-90 121.7 59)">39</text>
<text x="123.1" y="59" transform="rotate(-90 123.1 59)">38</text>
<text x="124.6" y="59" transform="rotate(-90 124.6 59)">37</text>
<text x="198.2" y="54.7">3</text>
<text x="198.2" y="56.1">4</text>
<text x="198.2" y="57.6">5</text>
<text x="198.2" y="59">6</text>
<text x="201.6" y="55.3">PC14/OSC32IN</text>
<text x="201.6" y="56.8">PC15/OSC32OUT</text>
<text x="201.6" y="58.2">PH0/OSC_IN</text>
<text x="201.6" y="59.7">PH1/OSC_OUT</text>
<text x="234.8" y="55.3">TIM10-CH1/I2C1-SCL/TIM4-CH3/PB8</text>
<text x="251.4" y="58.2">BOOT0</text>
<text x="258.2" y="57.6">44</text>
<text x="258.2" y="54.7">45</text>
<text x="109.2" y="64.1" transform="rotate(-90 109.2 64.1)">AGND</text>
<text x="110.7" y="62.3" transform="rotate(-90 110.7 62.3)">NC</text>
<text x="112.1" y="62.3" transform="rotate(-90 112.1 62.3)">NC</text>
<text x="113.6" y="65.7" transform="rotate(-90 113.6 65.7)">PMODE0</text>
<text x="115" y="65.7" transform="rotate(-90 115 65.7)">PMODE1</text>
<text x="116.5" y="65.7" transform="rotate(-90 116.5 65.7)">PMODE2</text>
<text x="117.9" y="64" transform="rotate(-90 117.9 64)">RSVD</text>
<text x="119.4" y="64" transform="rotate(-90 119.4 64)">RSVD</text>
<text x="120.8" y="64" transform="rotate(-90 120.8 64)">RSVD</text>
<text x="122.3" y="64" transform="rotate(-90 122.3 64)">RSVD</text>
<text x="123.7" y="64" transform="rotate(-90 123.7 64)">RSVD</text>
<text x="125.2" y="64.6" transform="rotate(-90 125.2 64.6)">RST_N</text>
<text x="198.2" y="64.8">8</text>
<text x="198.2" y="61.9">7</text>
<text x="201.6" y="65.5">GNDA</text>
<text x="201.6" y="62.6">NRST</text>
<text x="233.5" y="64">[TIM3-CH2/SPI1-MOSI]I2C1-SMBA/PB5</text>
<text x="233.7" y="61.1">[USART1-RX]TIM4-CH2/I2C1-SDA/PB7</text>
<text x="234" y="62.6">[USART1-TX]TIM4-CH1/I2C1-SCL/PB6</text>
<text x="236" y="65.5">JNRST[TIM3-CH1/SPI1-MISO/PB4]</text>
<text x="258.2" y="64.8">40</text>
<text x="258.2" y="63.4">41</text>
<text x="258.2" y="60.5">43</text>
<text x="258.2" y="61.9">42</text>
<text x="16.4" y="66.6" transform="rotate(-90 16.4 66.6)">G-</text>
<text x="17" y="70.6" transform="rotate(-90 17 70.6)">G-</text>
<text x="21.5" y="66.6" transform="rotate(-90 21.5 66.6)">G+</text>
<text x="22.1" y="70.9" transform="rotate(-90 22.1 70.9)">G+</text>
<text x="41.4" y="70.5">SHIELD0</text>
<text x="41.4" y="69.1">SHIELD1</text>
<text x="49.2" y="69.9">SHIELD0</text>
<text x="49.2" y="68.4">SHIELD1</text>
<text x="100.7" y="66.3">1</text>
<text x="100.7" y="67.7">2</text>
<text x="100.7" y="69.2">3</text>
<text x="100.7" y="70.6">4</text>
<text x="102.9" y="66.9">TXN</text>
<text x="102.9" y="68.4">TXP</text>
<text x="102.9" y="69.8">AGND</text>
<text x="102.9" y="71.3">AVDD</text>
<text x="127.1" y="66.9">INT_N</text>
<text x="127.5" y="71.3">SCLK</text>
<text x="127.6" y="69.8">MISO</text>
<text x="127.6" y="68.4">MOSI</text>
<text x="132.2" y="70.6">33</text>
<text x="132.2" y="69.2">34</text>
<text x="132.2" y="67.7">35</text>
<text x="132.2" y="66.3">36</text>
<text x="197.5" y="69.2">10</text>
<text x="197.6" y="70.6">11</text>
<text x="198.2" y="66.3">9</text>
<text x="201.6" y="69.8">PA0/USART2-CTS/TIM2-CH1-ETR</text>
<text x="201.6" y="71.3">PA1/USART2-RTS/TIM2-CH2</text>
<text x="201.6" y="66.9">VDDA</text>
<text x="235" y="69.8">JTDI[TIM2-CH1ETR/SPI1-NSS/PA15]</text>
<text x="237.4" y="66.9">JTDO[TIM2-CH2/SPI1-SCK/PB3]</text>
<text x="244.2" y="71.3">JTCK/SWCLK[PA14]</text>
<text x="258.2" y="70.6">37</text>
<text x="258.2" y="69.2">38</text>
<text x="258.2" y="66.3">39</text>
<text x="100.7" y="72.1">5</text>
<text x="100.7" y="73.5">6</text>
<text x="100.7" y="75">7</text>
<text x="100.7" y="76.4">8</text>
<text x="100.7" y="77.9">9</text>
<text x="102.9" y="72.7">RXN</text>
<text x="102.9" y="74.2">RXP</text>
<text x="102.9" y="75.6">DNC</text>
<text x="102.9" y="77.1">AVDD</text>
<text x="125.6" y="75.6">XI/CLKIN</text>
<text x="126.6" y="72.7">SCS_N</text>
<text x="128" y="77.1">GND</text>
<text x="128.9" y="74.2">XO</text>
<text x="132.2" y="77.9">28</text>
<text x="132.2" y="76.4">29</text>
<text x="132.2" y="75">30</text>
<text x="132.2" y="73.5">31</text>
<text x="132.2" y="72.1">32</text>
<text x="181.3" y="75">1</text>
<text x="181.3" y="73.5">2</text>
<text x="197.5" y="72.1">12</text>
<text x="197.5" y="73.5">13</text>
<text x="197.5" y="75">14</text>
<text x="197.5" y="76.4">15</text>
<text x="197.5" y="77.9">16</text>
<text x="201.6" y="72.7">PA2/USART2-TX/TIM2-CH3</text>
<text x="201.6" y="74.2">PA3/USART2-RX/TIM2-CH4</text>
<text x="201.6" y="75.6">PA4/SPI1NSS/USART2-CK</text>
<text x="201.6" y="77.1">PA5/SPI1-SCK</text>
<text x="252.1" y="75.6">GND2</text>
<text x="252.3" y="74.2">VDD2</text>
<text x="258.2" y="75">35</text>
<text x="258.2" y="77.9">34</text>
<text x="258.2" y="73.5">36</text>
<text x="276.6" y="73.5">1</text>
<text x="276.6" y="75">2</text>
<text x="42.7" y="81.4">TD+</text>
<text x="44.4" y="82.9">TD-</text>
<text x="47.7" y="83.7">RD+</text>
<text x="47.7" y="80.8">TD+</text>
<text x="49.2" y="82.2">TD-</text>
<text x="100" y="79.3">10</text>
<text x="100" y="82.2">12</text>
<text x="100.1" y="80.8">11</text>
<text x="102.9" y="78.5">AGND</text>
<text x="102.9" y="80">EXRES1</text>
<text x="102.9" y="81.4">AVDD</text>
<text x="102.9" y="82.9">NC</text>
<text x="125.6" y="82.9">LINKLED</text>
<text x="125.7" y="81.4">DUPLED</text>
<text x="125.8" y="80">ACTLED</text>
<text x="128.1" y="78.5">VDD</text>
<text x="132.2" y="82.2">25</text>
<text x="132.2" y="80.8">26</text>
<text x="132.2" y="79.3">27</text>
<text x="172.6" y="83.7">4</text>
<text x="172.6" y="82.2">5</text>
<text x="197.5" y="79.3">17</text>
<text x="197.5" y="82.2">18</text>
<text x="197.5" y="83.7">19</text>
<text x="201.6" y="78.5">PA6/SPI1-MISO/ADC12-IN6/TIM3-CH1/TIM10-CH1</text>
<text x="201.6" y="80">PA7/SPI1-MOSI/ADC12-IN7/TIM3-CH2/TIM11-CH1</text>
<text x="201.6" y="82.9">PB0/TIM3-CH3</text>
<text x="238.1" y="80">SPI1-MOSI/USART1-RTS/PA12</text>
<text x="238.1" y="81.4">SPI1-MISO/USART1-CTS/PA11</text>
<text x="245.8" y="82.9">USART1RX/PA10</text>
<text x="245.9" y="78.5">JTMS/SWD/PA13</text>
<text x="258.2" y="83.7">30</text>
<text x="258.2" y="82.2">31</text>
<text x="258.2" y="80.8">32</text>
<text x="258.2" y="79.3">33</text>
<text x="276.6" y="79.3">1</text>
<text x="276.6" y="80.8">2</text>
<text x="276.6" y="82.2">3</text>
<text x="276.6" y="83.7">4</text>
<text x="42.5" y="84.3">RD+</text>
<text x="43.5" y="87.2">P5</text>
<text x="44.3" y="88.7">RD-</text>
<text x="45" y="85.8">P4</text>
<text x="47.7" y="89.5">NC</text>
<text x="47.7" y="86.6">P5</text>
<text x="49.2" y="85.1">P4</text>
<text x="49.2" y="88">RD-</text>
<text x="109.2" y="88.4" transform="rotate(-90 109.2 88.4)">NC</text>
<text x="110.7" y="88.4" transform="rotate(-90 110.7 88.4)">AGND</text>
<text x="112.1" y="88.4" transform="rotate(-90 112.1 88.4)">AVDD</text>
<text x="113.6" y="88.4" transform="rotate(-90 113.6 88.4)">AGND</text>
<text x="115" y="88.4" transform="rotate(-90 115 88.4)">AVDD</text>
<text x="116.5" y="88.4" transform="rotate(-90 116.5 88.4)">VBG</text>
<text x="117.9" y="88.4" transform="rotate(-90 117.9 88.4)">AGND</text>
<text x="119.4" y="88.4" transform="rotate(-90 119.4 88.4)">TOCAP</text>
<text x="120.8" y="88.4" transform="rotate(-90 120.8 88.4)">AVDD</text>
<text x="122.3" y="88.4" transform="rotate(-90 122.3 88.4)">1V2O</text>
<text x="123.7" y="88.4" transform="rotate(-90 123.7 88.4)">RSVD</text>
<text x="125.2" y="88.4" transform="rotate(-90 125.2 88.4)">SPDLED</text>
<text x="172.6" y="88">1</text>
<text x="172.6" y="86.6">2</text>
<text x="172.6" y="85.1">3</text>
<text x="197.5" y="85.1">20</text>
<text x="197.5" y="86.6">21</text>
<text x="197.5" y="88">22</text>
<text x="201.6" y="84.3">PB1/TIM3-CH4</text>
<text x="201.6" y="85.8">PB2/BOOT1</text>
<text x="201.6" y="87.2">PB10/I2C2-SCL/USART3-TX</text>
<text x="201.6" y="88.7">PB11/I2C2-SDA/USART3-RX</text>
<text x="239.4" y="88.7">TIM11-CH1/SPI2-MOSI/PB15</text>
<text x="242.8" y="85.8">MCO/USART1-CK/PA8</text>
<text x="246.2" y="84.3">USART1-TX/PA9</text>
<text x="258.2" y="85.1">29</text>
<text x="258.2" y="89.5">27</text>
<text x="258.2" y="88">28</text>
<text x="17.1" y="92.7" transform="rotate(-90 17.1 92.7)">Y-</text>
<text x="22.1" y="92.7" transform="rotate(-90 22.1 92.7)">Y+</text>
<text x="43.3" y="90.1">NC</text>
<text x="43.8" y="91.6">GND</text>
<text x="49.2" y="90.9">GND</text>
<text x="108.6" y="91.3" transform="rotate(-90 108.6 91.3)">13</text>
<text x="110" y="91.3" transform="rotate(-90 110 91.3)">14</text>
<text x="111.5" y="91.3" transform="rotate(-90 111.5 91.3)">15</text>
<text x="112.9" y="91.3" transform="rotate(-90 112.9 91.3)">16</text>
<text x="114.4" y="91.3" transform="rotate(-90 114.4 91.3)">17</text>
<text x="115.9" y="91.3" transform="rotate(-90 115.9 91.3)">18</text>
<text x="117.3" y="91.3" transform="rotate(-90 117.3 91.3)">19</text>
<text x="118.8" y="91.3" transform="rotate(-90 118.8 91.3)">20</text>
<text x="120.2" y="91.3" transform="rotate(-90 120.2 91.3)">21</text>
<text x="121.7" y="91.3" transform="rotate(-90 121.7 91.3)">22</text>
<text x="123.1" y="91.3" transform="rotate(-90 123.1 91.3)">23</text>
<text x="124.6" y="91.3" transform="rotate(-90 124.6 91.3)">24</text>
<text x="197.5" y="90.9">23</text>
<text x="197.5" y="92.4">24</text>
<text x="201.6" y="91.6">GND1</text>
<text x="201.6" y="93">VDD1</text>
<text x="225.8" y="93">TIM10-CH1/USART3-CK/I2C2-SMBA/SPI2-NSS/PB12</text>
<text x="232" y="90.1">TIM9-CH2/USART3-RTS/SPI2-MISO/PB14</text>
<text x="232.6" y="91.6">TIM9-CH1/USART3-CTS/SPI2-SCK/PB13</text>
<text x="258.2" y="92.4">25</text>
<text x="258.2" y="90.9">26</text>
<text x="16.4" y="96.5" transform="rotate(-90 16.4 96.5)">Y-</text>
<text x="21.5" y="96.9" transform="rotate(-90 21.5 96.9)">Y+</text>
</g>
<g font-size="1">
<text x="200.3" y="45.9">STM32L152CB</text>
<text x="200.3" y="47.2">U2</text>
<text x="17.3" y="75" transform="rotate(-90 17.3 75)">75ohm</text>
<text x="21" y="75" transform="rotate(-90 21 75)">75ohm</text>
<text x="29.7" y="75" transform="rotate(-90 29.7 75)">75ohm</text>
<text x="33.3" y="75" transform="rotate(-90 33.3 75)">75ohm</text>
<text x="36" y="73.7">1000pF</text>
<text x="36.8" y="72.6">2KV</text>
<text x="11.8" y="83.9">J3 RX+</text>
<text x="11.9" y="81">J1 TX+</text>
<text x="12.2" y="82.4">J2 TX-</text>
<text x="12.1" y="88.2">J6 RX-</text>
<text x="14.1" y="89.7">J7</text>
<text x="14.1" y="86.8">J5</text>
<text x="14.1" y="85.3">J4</text>
<text x="14.1" y="91.1">J8</text>
</g>
</svg>
